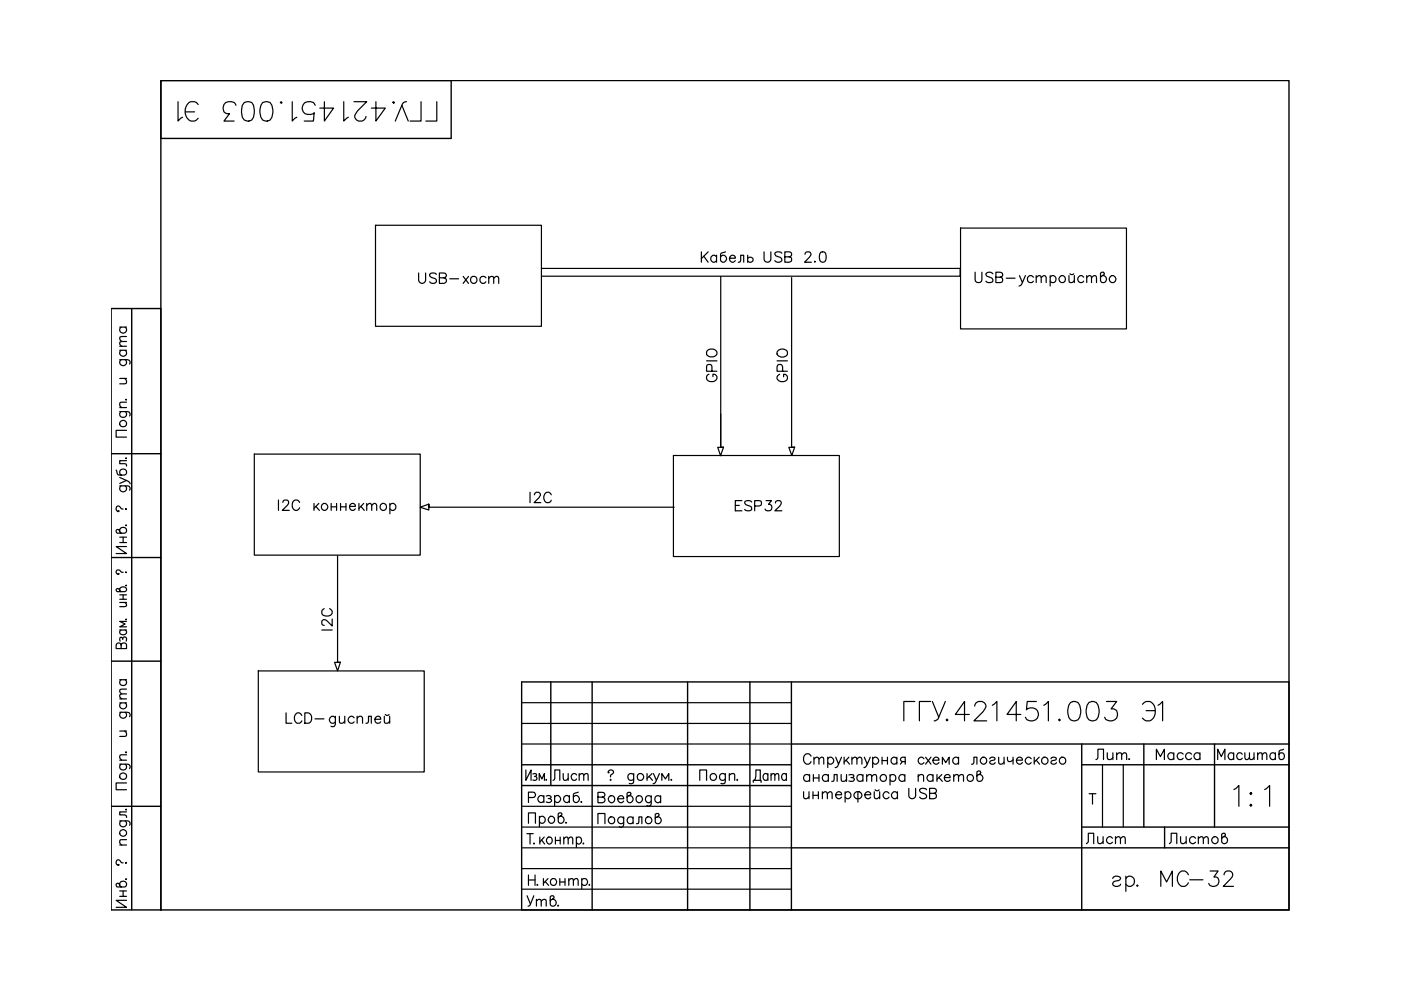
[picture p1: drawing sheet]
<svg xmlns="http://www.w3.org/2000/svg" width="297mm" height="210mm" viewBox="0 0 297 210" stroke-linecap="round" stroke-linejoin="round" font-family="sans-serif">
<!-- layer: 0.3-STAMP -->
<g fill="none" stroke="#000" stroke-width=".3">
<path d="M34.1 17.1h239.2v175.8h-239.2zM34.1 17.1h61.6v12.3h-61.6zM23.6 65.4h10.5v127.5h-10.5zM27.9 65.4v127.5M23.6 96.2h10.5M23.6 118.2h10.5M23.6 140.2h10.5M110.6 144.6h162.7v48.3h-162.7zM116.8 144.6v22M125.5 144.6v48.3M145.8 144.6v48.3M159 144.6v48.3"/>
<path d="M167.8 157.7h105.5M167.8 144.6v48.3M229.3 157.7v35.2M242.5 157.7v17.7M257.5 157.7v17.7M23.6 171h10.5M110.6 162.2h57.2M110.6 166.6h57.2M167.8 179.8h105.5M229.3 162.2h44M229.3 175.4h44"/>
</g>
<!-- layer: 0.25-STAMP -->
<path d="M110.6 149h57.2M110.6 157.7h57.2M110.6 153.4h57.2M110.6 179.8h57.2M110.6 175.4h57.2M110.6 171h57.2M233.8 162.2v13.2M238.2 162.2v13.2M110.6 188.5h57.2M110.6 184.2h57.2" fill="none" stroke="#000" stroke-width=".25"/>
<!-- layer: 0.25-TEXT -->
<g fill="none" stroke="#000" stroke-width=".25">
<path d="M25.4 76.3l2 .1a.53 .53 0 0 1 .1 .8M25.4 74.3h1.4M25.4 73.4h1.4M25.4 69.4h1.4M25.7 76.3a.71 .71 0 0 0-.1 1 .71 .71 0 0 0 1 0 .71 .71 0 0 0-.1-1M25.7 74.3a.71 .71 0 0 0-.1 1 .71 .71 0 0 0 1 0 .71 .71 0 0 0-.1-1M25.7 69.4a.71 .71 0 0 0-.1 1 .71 .71 0 0 0 1 0 .71 .71 0 0 0-.1-1M26.8 72.4l-1.3 .1-.1 .4 .4 .5M26.8 71.3l-1.3 .1-.1 .5 .4 .5M24.6 99.7l.2 .7 .4 .3h1.2a.7 .7 0 0 0 .2-1 .7 .7 0 0 0-1.1 0 .7 .7 0 0 0 .2 1M25.4 87.3h1.6a.57 .57 0 0 1 .5 .3 .57 .57 0 0 1 0 .6M25.4 86.4h1.4"/>
<path d="M25.4 80.2h1.4M25.7 87.3a.69 .69 0 0 0-.1 1 .69 .69 0 0 0 1 0 .69 .69 0 0 0-.1-1M26.4 80.2l.4 .5-.1 .6-1.3 .1M26.7 97v.3l-.1-.1M26.7 84.6v.3l-.1-.2M26.8 97.7h-1.4v.6l1.3 .1 .1 .4M26.8 91.2h-2.2v1.5h2.2M26.8 85.3l-1.3 .1-.1 .5 .4 .5M25.4 112.7a.71 .71 0 0 1 .4-.9 .71 .71 0 0 1 .9 .3 .71 .71 0 0 1-.3 .9h-1.6l-.2-.5 .4-.3 .2 .1 .5 .7M25.4 103h1.6a.57 .57 0 0 1 .5 .3 .57 .57 0 0 1 0 .6M25.4 101.2l1.4 .7-1.4 .6M25.4 113.9h1.4"/>
<path d="M25.4 115h1.4M25.7 103a.71 .71 0 0 0-.1 1.1 .71 .71 0 0 0 1 0 .71 .71 0 0 0-.1-1.1M26.1 107.9h-.3l-.3-.4a.46 .46 0 0 0-.7-.1 .64 .64 0 0 0-.2 .7 .64 .64 0 0 0 .6 .4l.1-.2h-.3M26.1 113.9v1.1M26.6 107.9h.2l-.1 .1zM26.7 111.3l.1 .1h-.2M26.8 115.9h-2.2l2.2 1.5h-2.2M26.8 101.9l.4 .2 .4 .5M25.4 125.1a.69 .69 0 0 1 .8-.7 .69 .69 0 0 1 .5 .9l-.3 .1h-1.6l-.2-.5 .4-.1 .2 .1 .5 .5M25.4 133.6h1.4M25.4 127.7h1.4M25.4 126.1h1.4"/>
<path d="M25.4 127.1h1.4M25.7 136.8a.54 .54 0 0 0-.5-.5 .54 .54 0 0 0-.6 .5v.7h2.2l-.1-1-.3-.2-.5 .1-.2 .4v.7M25.7 133.6a.5 .5 0 0 0-.3 .4 .5 .5 0 0 0 .3 .5 .63 .63 0 0 0 .9 0 .63 .63 0 0 0-.1-.9M26 135.4l.4-.4 .3 .2v.7M26 135.6v-.2l-.3-.3a.56 .56 0 0 0-.2 .8M26.1 121.3l-.5-.1a.5 .5 0 0 0-.6-.4 .5 .5 0 0 0-.4 .5 .5 .5 0 0 0 .6 .5v-.2l-.2 .1M26.1 126.1v1M26.4 127.7l.4 .5-.1 .3-1.3 .1M26.6 121.3h.2zM26.7 131.2v.2l-.1-.1M26.7 124.1v.1l-.1-.1M26.8 131.8h-1.4l1.1 .5-1.1 .6h1.4"/>
<path d="M25.4 151h1.6a.57 .57 0 0 1 .5 .4 .57 .57 0 0 1 0 .5M25.4 155h1.4M25.4 149h1.4M25.4 148.2h1.4M25.4 144.1h1.4M25.7 151a.71 .71 0 0 0-.1 1.1 .71 .71 0 0 0 1 0 .71 .71 0 0 0-.1-1.1M25.7 149a.71 .71 0 0 0-.1 1.1 .71 .71 0 0 0 1 0 .71 .71 0 0 0-.1-1.1M25.7 144.1a.69 .69 0 0 0-.1 1 .69 .69 0 0 0 1 0 .69 .69 0 0 0-.1-1M26.4 155a.77 .77 0 0 1 .3 1.1h-1.3M26.7 159.4v.2l-.1-.1M26.8 147.1l-1.3 .1-.1 .5 .4 .5M26.8 146.1l-1.3 .1-.1 .4 .4 .5"/>
<path d="M25.4 174h1.6a.57 .57 0 0 1 .5 .4 .57 .57 0 0 1 0 .6M25.4 162h1.6a.57 .57 0 0 1 .5 .4 .57 .57 0 0 1 0 .6M25.4 179.2h1.4M25.4 161.2h1.4M25.7 174a.71 .71 0 0 0-.1 1.1 .71 .71 0 0 0 1 0 .71 .71 0 0 0-.1-1.1M25.7 162a.69 .69 0 0 0-.1 1 .69 .69 0 0 0 1 0 .69 .69 0 0 0-.1-1M26.7 171.5v.3l-.1-.2M26.8 178l-1.3 .1-.1 .6 .4 .5M26.8 172.1h-1.4v.7h1l.3 .1 .1 .4M26.8 166h-2.2v1.4h2.2M26.8 160h-1.1a.51 .51 0 0 0-.2 .8l.3 .4M111.5 163.3v2.2l1.1-2.2v2.2"/>
<path d="M111.7 176.8h1.4M112 174.6v-2.2h1.5v2.2M112 169.1h1a.59 .59 0 0 0 .5-.4 .59 .59 0 0 0-.2-.7h-1.3v2.2M112.4 176.8v2.2M113 164.1a.53 .53 0 0 1 .8 .2l-.1 .2-.4 .1M113.2 178.7v.3l.1-.2M113.5 164.6a.43 .43 0 0 1 .4 .4 .43 .43 0 0 1-.4 .5l-.5-.1M114.4 173.4a.68 .68 0 0 1 1-.1 .68 .68 0 0 1 0 1 .68 .68 0 0 1-1-.1M114.4 173.1v2.2M114.5 177.5v1.5M114.8 178.1l.7 .9M115.3 169a.7 .7 0 0 0-1-.1 .7 .7 0 0 0 0 1 .7 .7 0 0 0 1-.1"/>
<path d="M115.3 168.7v1.5M115.4 177.5l-.9 1M115.8 168.8a.7 .7 0 0 1 1.1 .2l-.2 .2-.5 .1M116.1 177.6a.72 .72 0 0 1 1 .5 .72 .72 0 0 1-.7 .9l-.3-.2a.81 .81 0 0 1 0-1.2zM116.5 169.3l.5 .4a.73 .73 0 0 1-1.2 .3M117.6 169a.7 .7 0 0 1 1-.1 .7 .7 0 0 1 0 1 .7 .7 0 0 1-1-.1M117.6 168.7v2.2M117.8 178.2h1M117.8 177.5v1.5M118.7 173.1a.72 .72 0 0 1 .9 .8 .72 .72 0 0 1-1.2 .4l-.1-1.7 .6-.2 .3 .2-.1 .3-.8 .5M118.8 177.5v1.5M119.5 177.9l.5-.4 .4 .1 .1 1.4"/>
<path d="M119.5 177.5v1.5M120 174.3v.3l.1-.2M120.5 177.9l.5-.4 .3 .1 .1 1.4M120.7 169a.72 .72 0 0 0-1.2 .1 .72 .72 0 0 0 .5 1.1h.3l.4-.4M120.7 168.7v1.5M122.2 177.8a.56 .56 0 0 1 .5-.4 .56 .56 0 0 1 .5 .4 .66 .66 0 0 1 0 .9 .66 .66 0 0 1-1-.1M122.2 177.5v2.2M122.6 168l-.9 .2-.1 .3v1.2a.7 .7 0 0 0 1.2 .1 .7 .7 0 0 0-.5-1.1h-.3l-.4 .3M123.3 169.9l-.2 .1 .2 .2v-.2M123.7 178.7v.3l.1-.2M126.8 169l1.2 .1 .3 .3-.2 .6-.4 .2h-.9v-2.2h.9a.58 .58 0 0 1 .6 .6l-.3 .3-.3 .1M126.8 174.6v-2.1h1.5v2.1"/>
<path d="M131 169.3h1.2a.64 .64 0 0 0-.6-.6 .64 .64 0 0 0-.6 .6 .7 .7 0 0 0 .4 .8 .7 .7 0 0 0 .8-.2M132.2 173.5a.71 .71 0 0 0-1-.1 .71 .71 0 0 0 0 1 .71 .71 0 0 0 1-.1M132.2 173.2l-.1 2a.53 .53 0 0 1-.8 .1M133.4 168.7a.72 .72 0 0 1 .8 .9 .72 .72 0 0 1-1.1 .4l-.1-.2v-1.6l.6-.2 .2 .3-.1 .2-.7 .5M134.2 173.5a.71 .71 0 0 0-1-.1 .71 .71 0 0 0 0 1 .71 .71 0 0 0 1-.1M134.2 173.2v1.4M134.9 174.6h.5l.1-1.4h.6v1.4M138.1 169a.69 .69 0 0 0-1-.1 .69 .69 0 0 0 0 1 .69 .69 0 0 0 1 0M138.1 168.7v1.7a.58 .58 0 0 1-1 .4M139.3 173.2a.71 .71 0 0 1 .9 .4 .71 .71 0 0 1-.4 .9 .71 .71 0 0 1-.9-.2v-1.7l.7-.1 .2 .3-.2 .2-.7 .5M140.1 169a.69 .69 0 0 0-1-.1 .69 .69 0 0 0 0 1 .69 .69 0 0 0 1 0M140.1 168.7v1.5"/>
<path d="M148.4 165.5v-2.2h1.4v2.2M153.8 164.3a.69 .69 0 0 0-1-.1 .69 .69 0 0 0 0 1 .69 .69 0 0 0 1 0M153.8 164l-.1 2-.3 .2-.5-.1M154.6 164.4a.79 .79 0 0 1 1.1-.3l.1 1.4M154.6 164v1.5M156.3 165.2l-.1 .2h.2M230.9 168.3h1.5M231.6 168.3v2.2M25.4 187.6a.71 .71 0 0 1 .4-.8 .71 .71 0 0 1 .9 .3 .71 .71 0 0 1-.3 1h-1.6l-.2-.6 .4-.2h.2l.5 .8M25.4 188.9h1.4M25.4 190h1.4M26.1 182.9h-.3l-.3-.4a.46 .46 0 0 0-.7-.1 .64 .64 0 0 0-.2 .7 .64 .64 0 0 0 .6 .4v-.2l-.2 .1"/>
<path d="M26.1 188.9v1.1M26.6 182.9h.2l-.1 .2zM26.7 186.3l.1 .1h-.2M26.8 190.9h-2.2l2.2 1.5h-2.2M112 185.5v2.2M112 186.6h1.4M113.4 185.5v2.2M115.2 186.3v1.4M115.6 186.9l.7 .8M116.2 186.3l-1 1M116.8 186.6a.69 .69 0 0 1 1-.1 .69 .69 0 0 1 0 1 .69 .69 0 0 1-1-.1zM118.7 187h1.1"/>
<path d="M118.7 186.3v1.4M119.8 186.3v1.4M120.6 186.7l.5-.4 .4 .1 .1 1.3M120.6 186.3v1.4M121.6 186.7l.5-.4 .4 .1 .1 1.3M123.3 186.6a.69 .69 0 0 1 1.1-.1 .69 .69 0 0 1 0 1 .69 .69 0 0 1-1.1-.1M123.3 186.3v2.2M125 187.5l-.1 .1h.1"/>
<circle cx="26.1" cy="89.8" r=".73"/>
<circle cx="26.1" cy="164.6" r=".73"/>
<circle cx="26.1" cy="176.6" r=".73"/>
<circle cx="116.9" cy="173.8" r=".73"/>
<circle cx="129.6" cy="169.4" r=".72"/>
<circle cx="129.6" cy="173.9" r=".72"/>
<circle cx="135.5" cy="169.4" r=".73"/>
<circle cx="137.5" cy="173.9" r=".73"/>
<circle cx="151.2" cy="164.7" r=".73"/>
</g>
<!-- layer: 0 -->
<g fill="none" stroke="#000" stroke-width=".25">
<path d="M79.6 47.8h35.2v21.4h-35.2zM114.8 56.9h88.8v1.7h-88.8M152.8 58.6v36.2M167.8 58.9v35.9h.7h-1.3l.7 1.8 .6-1.8M203.7 48.4h35.1v21.3h-35.1zM53.9 96.3h35.2v21.4h-35.2zM142.8 96.6h35.2v21.4h-35.2zM152.8 96.6h.1M152.8 94.8h.6h-1.2l.6 1.8 .6-1.8M167.8 96.5h.1M167.8 96.5v.1M59 106v2.2"/>
<path d="M60 106.5l.1-.3a.77 .77 0 0 1 .9-.1l.1 .1a.72 .72 0 0 1-.2 1l-1.1 1h1.5M63.5 106.5a.81 .81 0 0 0-.9-.5 .81 .81 0 0 0-.6 .9 .95 .95 0 0 0 .2 1 .95 .95 0 0 0 1 .2l.3-.4M66.6 106.7v1.5M67 107.4l.7 .8M67.6 106.7l-1 1.1M70.2 107.5h1.2M70.2 106.7v1.5M71.4 106.7v1.5M71.6 117.8v22.6h.6h-1.3l.7 1.9 .6-1.9M72.2 107.5h1.1M72.2 106.7v1.5M73.3 106.7v1.5"/>
<path d="M74.1 107.4h1.2a.64 .64 0 0 0-.7-.7 .64 .64 0 0 0-.5 .9 .65 .65 0 0 0 .5 .6 .65 .65 0 0 0 .7-.3M76.1 106.7v1.5M76.5 107.4l.7 .8M77.1 106.7l-1 1.1M77.8 107.2l.5-.5 .4 .2 .1 1.3M77.8 106.7v1.5M78.8 107.2l.5-.5 .4 .2 .2 1.3M82.7 107.1a.7 .7 0 0 1 1-.1 .7 .7 0 0 1 0 1 .7 .7 0 0 1-1-.1M82.7 106.7v2.2M90.9 106.9l-1.8 .6 1.8 .6v-1.2v.6h52M54.8 142.3h35.1v21.4h-35.1zM60.6 151.1v2.2h1.3"/>
<path d="M64 151.7a.8 .8 0 0 0-.9-.6 .8 .8 0 0 0-.7 .9 .96 .96 0 0 0 .2 1 .96 .96 0 0 0 1.1 .3l.3-.5M64.6 151.1h.7a1.18 1.18 0 0 1 .8 1.1 1.18 1.18 0 0 1-.8 1.1h-.7zM66.8 152.4h1.9M71.1 152.2a.71 .71 0 0 0-1-.1 .71 .71 0 0 0 0 1.1 .71 .71 0 0 0 1-.2M71.1 151.9v1.7l-.1 .3a.58 .58 0 0 1-.8 .1M72 151.9v1.4h.6l.5-.4M73.1 151.9v1.4M75.1 152.2a.71 .71 0 0 0-1.1-.1 .71 .71 0 0 0 0 1.1 .71 .71 0 0 0 1.1-.2M75.7 152.3l.3-.3a.51 .51 0 0 1 .9 .2v1.1M75.7 151.9v1.4M77.6 153.3h.4l.1-.4v-1h.6v1.4M79.5 152.5h1.2a.64 .64 0 0 0-.7-.7 .64 .64 0 0 0-.5 .9 .66 .66 0 0 0 .5 .6 .66 .66 0 0 0 .7-.3"/>
<path d="M81.5 151.9l.1 1.4h.5l.5-.4M81.7 151.5a.47 .47 0 0 0 .8 0M82.6 151.9v1.4M170.4 167.9l.1 1.3 .5 .1 .5-.4M171.5 167.9v1.4M171.6 164.5a.71 .71 0 0 0-1-.1 .71 .71 0 0 0 0 1.1 .71 .71 0 0 0 1-.1M171.6 164.2v1.5M171.9 160.3a.81 .81 0 0 0-.9-.5 .81 .81 0 0 0-.6 .9 .91 .91 0 0 0 .3 1.1 .91 .91 0 0 0 1.2-.1v-.2M172.4 168.6h1.1M172.4 167.9v1.4M172.5 164.9h1.1M172.5 164.2v1.5"/>
<path d="M172.6 161l.5-.5 .4 .2 .1 1.3M172.6 160.5v1.5M173.5 167.9v1.4M173.6 161l.5-.5 .5 .2 .1 1.3M173.6 164.2v1.5M174.4 168.3l.5-.4 .4 .1 .1 1.3M174.4 167.9v1.4M175.4 168.3l.5-.4 .4 .1 .1 1.3M175.5 160.9a.7 .7 0 0 1 1-.1 .7 .7 0 0 1 0 1 .7 .7 0 0 1-1-.1M175.5 160.5v2.2M175.6 164.5a.71 .71 0 0 0-1-.1 .71 .71 0 0 0 0 1.1 .71 .71 0 0 0 1-.1M175.6 164.2v1.5"/>
<path d="M176.3 165.7l.5-.1 .1-1.4h.6v1.5M177.2 160.5l.6 1.5 .6-1.5M177.2 168.5h1.2a.64 .64 0 0 0-.7-.7 .64 .64 0 0 0-.5 .9 .65 .65 0 0 0 .5 .6 .65 .65 0 0 0 .7-.3M177.8 162l-.2 .4-.5 .3M178.3 164.2l.1 1.4 .6 .1 .5-.5M179 160.5v1.5M179.2 168.2a.68 .68 0 0 1 1-.1 .68 .68 0 0 1 0 1 .68 .68 0 0 1-1-.1M179.2 167.9v2.2M179.4 161.2l.7 .8M179.5 164.2v1.5M180 164.3a.8 .8 0 0 1 1 .2l-.3 .4h-.3M180 160.5l-1 1.1"/>
<path d="M180.6 161l.6-.5 .4 .2 .1 1.3M180.6 160.5v1.5M180.7 164.9l.3 .1a.43 .43 0 0 1-.3 .7l-.7-.1M181.7 161l.5-.5 .4 .2 .1 1.3M181.9 167.9v2.2M183 164.5a.71 .71 0 0 0-1.1-.1 .71 .71 0 0 0 0 1.1 .71 .71 0 0 0 1.1-.1M183 164.2v1.5M183.2 160.5l.7 1.5 .6-1.5M183.4 168.5h1.2a.64 .64 0 0 0-.7-.7 .64 .64 0 0 0-.5 .9 .65 .65 0 0 0 .5 .6 .65 .65 0 0 0 .7-.3M183.8 164.6l.5-.4 .4 .1 .1 1.4M183.8 164.2v1.5M183.9 162l-.2 .4-.5 .3"/>
<path d="M184.8 164.6l.6-.4 .3 .1 .2 1.4M185 160.9a.7 .7 0 0 1 1.1-.1 .7 .7 0 0 1 0 1 .7 .7 0 0 1-1.1-.1M185 160.5v2.2M185.4 167.9v1.3l.6 .1 .5-.4M185.5 167.4l.4 .3 .5-.3M186.5 167.9v1.4M187 161.3h1.2M187 160.5v1.5M188.2 160.5v1.5M188.5 168.2a.7 .7 0 0 0-1-.1 .7 .7 0 0 0 0 1 .7 .7 0 0 0 1-.1M188.7 164.5a.69 .69 0 0 1 1-.1 .69 .69 0 0 1 0 1.1 .69 .69 0 0 1-1-.1M188.7 164.2v2.2"/>
<path d="M190.1 160.9a.68 .68 0 0 0-1-.1 .68 .68 0 0 0 0 1 .68 .68 0 0 0 1-.1M190.1 160.5v1.5M190.3 168.2a.7 .7 0 0 0-1.1-.1 .7 .7 0 0 0 0 1 .7 .7 0 0 0 1.1-.1M190.3 167.9v1.4M191.3 161.5l-.4 .5M191.8 164.5a.71 .71 0 0 0-1-.1 .71 .71 0 0 0 0 1.1 .71 .71 0 0 0 1-.1M191.8 164.2v1.5M191.9 161.5l-.8-.1-.2-.3 .1-.3 .3-.3h.6v1.5M192.7 167.1v1.6a.72 .72 0 0 0 .7 .7 .72 .72 0 0 0 .7-.7v-1.6M194.7 164.6l.3-.3a.56 .56 0 0 1 .8 .2v1.2M194.7 164.2v1.5M195.9 160.9a.68 .68 0 0 0-1-.1 .68 .68 0 0 0 0 1 .68 .68 0 0 0 1-.1"/>
<path d="M196.2 160.5l1.2 1.5M196.5 167.4a.85 .85 0 0 0-1.5 .3l.2 .3 1 .4 .3 .6a.95 .95 0 0 1-1.5 0M197.1 168.2h.9l.4-.2 .1-.4-.2-.4-1.2-.1v2.2l1.2-.1a.56 .56 0 0 0 .2-.6 .56 .56 0 0 0-.5-.4M197.4 160.5l-1.2 1.5M197.8 161.2h1.3a.68 .68 0 0 0-1-.6 .68 .68 0 0 0-.2 1.1 .67 .67 0 0 0 1.2 0M197.8 164.5a.71 .71 0 0 0-1-.1 .71 .71 0 0 0 0 1.1 .71 .71 0 0 0 1-.1M197.8 164.2v1.5M198.7 164.2v1.5M199.1 164.9l.7 .8M199.7 164.2l-1 1M199.8 162v-1.5l.7 1.2 .7-1.2v1.5M200.2 164.9h1.3a.63 .63 0 0 0-.8-.7 .63 .63 0 0 0-.5 .8 .66 .66 0 0 0 .5 .7 .66 .66 0 0 0 .8-.3"/>
<path d="M202.2 164.6l.5-.4 .4 .1 .1 1.4M202.2 164.2v1.5M203.2 160.9a.72 .72 0 0 0-1.2 0 .72 .72 0 0 0 .5 1.1h.3l.4-.3M203.2 164.6l.6-.4 .4 .1 .1 1.4M203.2 160.5v1.5M206 162l.4-.1 .1-1.4h.6v1.5M207.5 164.2a.7 .7 0 0 1 .9 .5 .7 .7 0 0 1-.4 .8 .7 .7 0 0 1-.9-.3v-1.5l.3-.2h.4l.2 .3-.2 .2-.7 .5M209.8 160.9a.64 .64 0 0 1 .6-.4 .64 .64 0 0 1 .6 .4l-.1 .2a.98 .98 0 0 0-1.1 .6 .64 .64 0 0 0 .6 .3 .64 .64 0 0 0 .6-.3M211.7 160.5l.1 1.4 .6 .1 .5-.4M212.9 160.5v1.5M213.6 160.5v.6a.53 .53 0 0 0 .8 .3l.4-.3M214.8 160.5v1.5"/>
<path d="M215.5 161.2h1.3a.68 .68 0 0 0-1-.6 .68 .68 0 0 0-.2 1.1 .67 .67 0 0 0 1.2 0M218.6 160.9a.7 .7 0 0 0-1-.1 .7 .7 0 0 0 0 1 .7 .7 0 0 0 1-.1M219.3 160.5v1.5M219.7 161.2l.7 .8M220.3 160.5l-1 1.1M222.8 160.9a.64 .64 0 0 1 .6-.4 .64 .64 0 0 1 .6 .4l-.1 .2a.99 .99 0 0 0-1.1 .5v.1a.64 .64 0 0 0 .6 .3 .64 .64 0 0 0 .6-.3"/>
<circle cx="68.8" cy="107.5" r=".73"/>
<circle cx="81.2" cy="107.5" r=".73"/>
<circle cx="181.9" cy="168.6" r=".82"/>
<circle cx="187.2" cy="164.9" r=".72"/>
<circle cx="205.7" cy="164.9" r=".73"/>
<circle cx="208.5" cy="161.3" r=".72"/>
<circle cx="221.5" cy="161.3" r=".73"/>
<circle cx="225.2" cy="161.3" r=".73"/>
</g>
<g font-size="7.9">
<text x="190.5" y="154.2">ГГУ.421451.003 Э1</text>
<text x="260.3" y="172.2">1:1</text>
<text x="234.6" y="190.1">гр. МС-32</text>
</g>
<text font-size="7.5" x="36.7" y="26.8">ГГУ.421451.003 Э1</text>
<text font-size="6.6" x="127.7" y="167.6">докум.</text>
<g font-size="6.2">
<text x="205.7" y="61.7">USB-устройство</text>
<text x="158.4" y="167.2">Дата</text>
</g>
<g font-size="5.7">
<text x="111.1" y="108">I2C</text>
<text x="229" y="180.3">Лист</text>
<text x="246.6" y="180.3">Листов</text>
</g>
<g font-size="5.3">
<text x="147.5" y="56.8">Кабель USB 2.0</text>
<text x="87.5" y="61.4">USB-хост</text>
<text x="152.8" y="82.2" transform="rotate(-90 152.8 82.2)">GPIO</text>
<text x="167.9" y="82.2" transform="rotate(-90 167.9 82.2)">GPIO</text>
<text x="154.5" y="109.4">ESP32</text>
<text x="71.3" y="134.8" transform="rotate(-90 71.3 134.8)">I2C</text>
<text x="116.1" y="166.5">Лист</text>
<text x="231.1" y="162.3">Лит.</text>
<text x="244.1" y="162.3">Масса</text>
<text x="256.8" y="162.3">Масштаб</text>
<text x="110.4" y="193.3">Утв.</text>
</g>
</svg>
